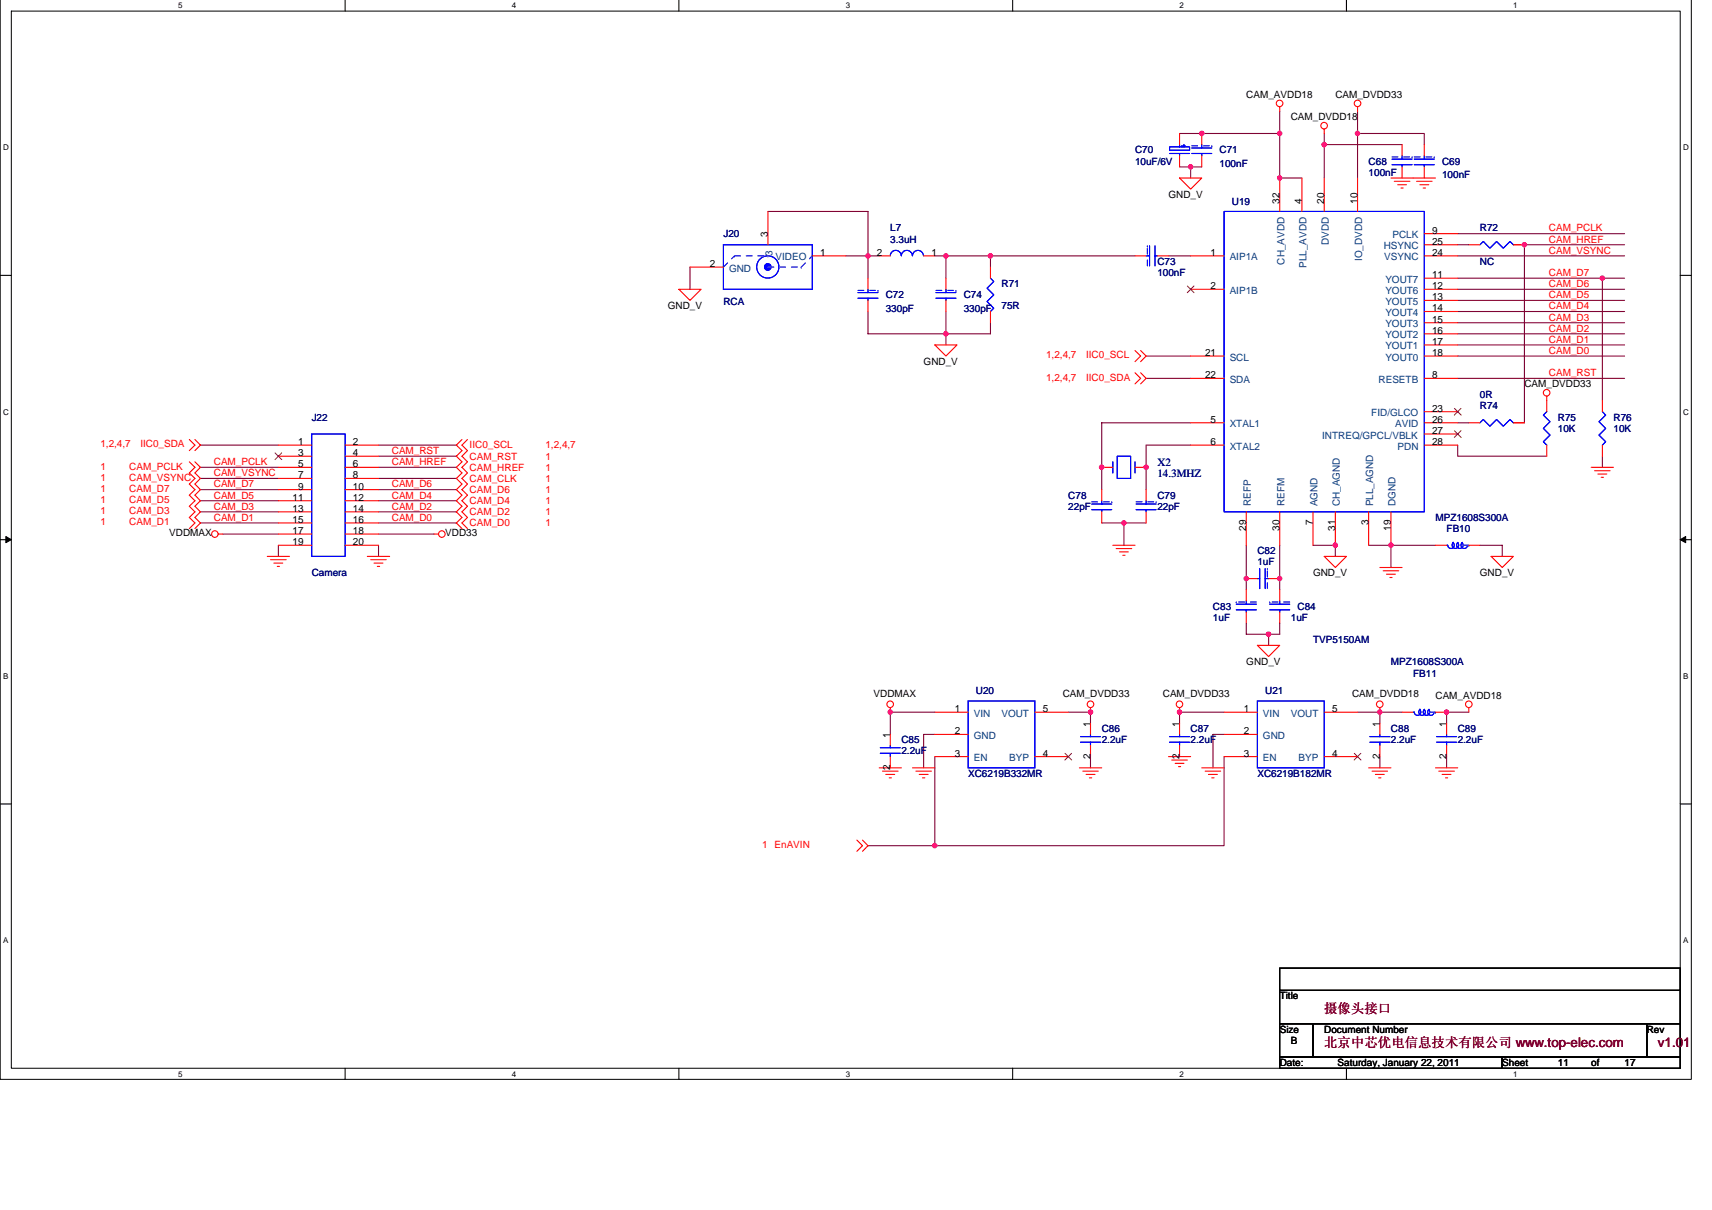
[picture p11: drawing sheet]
<svg xmlns="http://www.w3.org/2000/svg" width="297mm" height="210mm" viewBox="0 0 297 210" stroke-linecap="round" stroke-linejoin="round" font-family="sans-serif">
<path d="M0 0v187.2h293.5v-187.2M2 1.9h289.5v183.4h-289.5z" fill="none" stroke="#000" stroke-width=".17"/>
<g fill="#fff">
<path d="M30.9 .2h.8v1.6h-.8z"/>
<path d="M30.9 185.5h.8v1.6h-.8z"/>
</g>
<path d="M59.9 0v1.9M59.9 185.3v1.9" fill="none" stroke="#000" stroke-width=".19"/>
<g fill="#fff">
<path d="M88.8 .2h.8v1.6h-.8z"/>
<path d="M88.8 185.5h.8v1.6h-.8z"/>
</g>
<path d="M117.8 0v1.9M117.8 185.3v1.9" fill="none" stroke="#000" stroke-width=".19"/>
<g fill="#fff">
<path d="M146.7 .2h.8v1.6h-.8z"/>
<path d="M146.7 185.5h.8v1.6h-.8z"/>
</g>
<path d="M175.7 0v1.9M175.7 185.3v1.9" fill="none" stroke="#000" stroke-width=".19"/>
<g fill="#fff">
<path d="M204.7 .2h.7v1.6h-.7z"/>
<path d="M204.7 185.5h.7v1.6h-.7z"/>
</g>
<path d="M233.6 0v1.9M233.6 185.3v1.9" fill="none" stroke="#000" stroke-width=".19"/>
<g fill="#fff">
<path d="M262.6 .2h.7v1.6h-.7z"/>
<path d="M262.6 185.5h.7v1.6h-.7z"/>
<path d="M.5 24.8h1v1.6h-1z"/>
<path d="M292 24.8h1v1.6h-1z"/>
<path d="M.5 70.7h1v1.5h-1z"/>
<path d="M292 70.7h1v1.5h-1z"/>
</g>
<path d="M0 47.8h2M291.5 47.8h2" fill="none" stroke="#000" stroke-width=".19"/>
<g fill="#fff">
<path d="M.5 116.5h.9v1.6h-.9z"/>
<path d="M292 116.5h.9v1.6h-.9z"/>
</g>
<path d="M0 93.6h2M291.5 93.6h2" fill="none" stroke="#000" stroke-width=".19"/>
<path d="M1 93.1l1 .5-1 .5zM291.5 93.6l1-.5v1z" fill="#000" stroke="#000" stroke-width=".17"/>
<g fill="#fff">
<path d="M.5 162.4h.9v1.5h-.9z"/>
<path d="M292 162.4h.9v1.5h-.9z"/>
</g>
<path d="M0 139.5h2M291.5 139.5h2M222 167.9h69.5v3.9h-69.5zM222 171.8h69.5v5.8h-69.5zM222 177.6h5.8v5.8h-5.8zM227.8 177.6h57.9v5.8h-57.9zM285.7 177.6h5.8v5.8h-5.8zM222 183.4h38.6v1.9h-38.6zM260.6 183.4h30.9v1.9h-30.9z" fill="none" stroke="#000" stroke-width=".19"/>
<g fill="none" stroke="#800040" stroke-width=".19">
<path d="M222 19.3v11.6h3.9M235.5 19.3v11.6M133.2 36.7h17.4v11.6M204.7 23.2h17.3M204.7 29h3.8M206.6 29v1.9M229.8 23.2v7.7M229.8 25.1h13.5M235.5 23.2h11.6v1.9M119.7 46.3v3.9M146.7 44.4h5.8M150.6 54v3.9h21.2v-1.9"/>
<path d="M162.2 44.4h1.9M164.1 44.4h7.7v1.9M164.1 44.4v3.9M164.1 54v5.8M171.8 44.4h25.1M202.7 44.4h3.9M252.9 42.5h1.9M252.9 44.4h29M252.9 48.3h29M252.9 57.9h29M252.9 50.2h29M252.9 52.1h29"/>
<path d="M252.9 54h29M252.9 59.8h29M252.9 56h29M252.9 40.5h29M262.6 42.5h1.9v30.8h-1.9M264.5 42.5h17.4M278 48.3v21.2M34.8 77.2h13.5M65.7 77.2h13.5M65.7 79.1h13.5M198.9 61.8h7.7M198.9 65.6h7.7"/>
<path d="M206.6 77.2h-7.7v7.7M206.6 73.3h-15.4v11.6M252.9 77.2v1.9h15.5M252.9 61.8h29M252.9 65.6h29M252.9 73.3h1.9M278 79.1v2M34.8 81.1h13.5M34.8 83h13.5M34.8 90.7h13.5M34.8 88.8h13.5M34.8 84.9h13.5"/>
<path d="M34.8 86.9h13.5M38.6 92.6h9.7M48.3 94.6v1.9M65.7 94.6v1.9M65.7 81.1h13.5M65.7 83h13.5M65.7 90.7h13.5M65.7 88.8h13.5M65.7 84.9h13.5M65.7 86.9h13.5M65.7 92.6h9.6M191.2 90.7h7.7"/>
<path d="M195 90.7v3.9M216.2 94.6v7.7M222 94.6v7.7M227.8 94.6h3.9v1.9M237.5 94.6h11.6M241.3 94.6v3.8M256.8 94.6h3.8v1.9M216.2 108.1v1.9h5.8v-1.9M220.1 110v2M162.2 127.4h-2v5.8M162.2 123.5h-7.7v3.9M162.2 131.3v15.4"/>
<path d="M185.4 123.5h3.8v2M189.2 131.3v1.9M212.4 131.3v15.4h-50.2M212.4 127.4h-1.9v5.8M212.4 123.5h-7.7v2M235.5 123.5h7.8M239.4 123.5v2M239.4 131.3v1.9M251 131.3v1.9M254.8 123.5h-3.8v2M150.6 146.7h11.6"/>
</g>
<g fill="#f0f" stroke="#f0f" stroke-width=".19">
<circle cx="239.4" cy="123.5" r=".38"/>
<circle cx="204.6" cy="123.5" r=".38"/>
<circle cx="208.5" cy="23.1" r=".38"/>
<circle cx="206.6" cy="28.9" r=".38"/>
<circle cx="198.9" cy="81.1" r=".38"/>
<circle cx="191.1" cy="81.1" r=".38"/>
<circle cx="195" cy="90.7" r=".38"/>
<circle cx="220.1" cy="110" r=".38"/>
<circle cx="222" cy="23.1" r=".38"/>
<circle cx="222" cy="30.9" r=".38"/>
<circle cx="229.7" cy="25.1" r=".38"/>
<circle cx="251" cy="123.5" r=".38"/>
<circle cx="241.3" cy="94.6" r=".38"/>
<circle cx="231.7" cy="94.6" r=".38"/>
<circle cx="278" cy="48.2" r=".38"/>
<circle cx="164.1" cy="57.9" r=".38"/>
<circle cx="164.1" cy="44.4" r=".38"/>
<circle cx="264.5" cy="42.4" r=".38"/>
<circle cx="222" cy="100.4" r=".38"/>
<circle cx="216.2" cy="100.4" r=".38"/>
<circle cx="171.8" cy="44.4" r=".38"/>
<circle cx="154.5" cy="123.5" r=".38"/>
<circle cx="235.5" cy="23.1" r=".38"/>
<circle cx="150.6" cy="44.4" r=".38"/>
<circle cx="189.2" cy="123.5" r=".38"/>
<circle cx="162.2" cy="146.7" r=".38"/>
</g>
<g fill="none" stroke="#f00" stroke-width=".19">
<path d="M222 18.5v.8M235.5 18.5v.8M133.2 36.7v5.8M204.7 30.9h3.8l-1.9 1.9zM204.7 23.2v1.9M204.7 27v2M208.5 23.2v1.9M208.5 27v2M222 30.9v5.8M225.9 30.9v5.8M229.8 22.4v.8M229.8 30.9v5.8"/>
<path d="M235.5 30.9v5.8M241.3 30.9h7.8M241.9 31.5h2.7M242.5 32h1.5M243.1 32.6h.4M243.3 25.1v1.9M243.3 29v1.9M245.8 31.5h2.7M246.4 32h1.5M246.9 32.6h.4M247.1 25.1v1.9M247.1 29v1.9"/>
<path d="M117.8 50.2h3.8l-1.9 1.9zM119.7 46.3h5.8M140.9 44.4h5.8M150.6 48.3v1.9M150.6 52.1v1.9M152.5 44.4h2M160.2 44.4h2M162.2 59.8h3.8l-1.9 2zM164.1 48.3v1.9M164.1 52.1v1.9M171.8 46.3v2M171.8 54v2"/>
<path d="M196.9 44.4h2M200.8 44.4h1.9M206.6 44.4h5.8M206.6 50.2h5.8M247.1 44.4h5.8M247.1 50.2h5.8M247.1 40.5h5.8M247.1 48.3h5.8M247.1 52.1h5.8M247.1 54h5.8M247.1 56h5.8M247.1 57.9h5.8"/>
<path d="M247.1 59.8h5.8M247.1 42.5h5.8M254.8 42.5h2M262.6 42.5h1.9M32.8 76.2l1 1-1 1M33.8 76.2l1 1-1 1M48.3 77.2h5.8M48.3 79.1h5.8M59.9 77.2h5.8M59.9 79.1h5.8M80.2 76.2l-1 1 1 1-1 .9 1 1-1 1 1 .9-1 1 1 1-1 .9 1 1-1 1 1 .9-1 1 1 1-1 .9 1 1M81.1 76.2l-.9 1 .9 1-.9 .9 .9 1-.9 1 .9 .9-.9 1 .9 1-.9 .9 .9 1-.9 1 .9 .9-.9 1 .9 1-.9 .9 .9 1"/>
<path d="M196.9 60.8l1 1-1 .9M196.9 64.7l1 .9-1 1M197.9 60.8l1 1-1 .9M197.9 64.7l1 .9-1 1M206.6 73.3h5.8M206.6 77.2h5.8M206.6 65.6h5.8M206.6 61.8h5.8M247.1 73.3h5.8M247.1 77.2h5.8M247.1 65.6h5.8M247.1 61.8h5.8"/>
<path d="M247.1 71.4h5.8M247.1 75.3h5.8M254.8 73.3h2M262.6 73.3h1.9M268.4 68.7v2.7M268.4 77.2v1.9M278 69.5v1.9M278 77.2v1.9M32.8 80.1l1 1-1 .9 1 1-1 1 1 .9-1 1 1 1-1 .9 1 1-1 1 1 .9-1 1M33.8 80.1l1 1-1 .9 1 1-1 1 1 .9-1 1 1 1-1 .9 1 1-1 1 1 .9-1 1M37.9 92.6h.7M46.4 96.5h3.8"/>
<path d="M46.9 97.1h2.8M47.5 97.7h1.6M48.1 98.3h.4M48.3 92.6h5.8M48.3 94.6h5.8M48.3 81.1h5.8M48.3 83h5.8M48.3 84.9h5.8M48.3 86.9h5.8M48.3 88.8h5.8M48.3 90.7h5.8M59.9 92.6h5.8"/>
<path d="M59.9 94.6h5.8M59.9 81.1h5.8M59.9 83h5.8M59.9 84.9h5.8M59.9 86.9h5.8M59.9 88.8h5.8M59.9 90.7h5.8M63.7 96.5h3.9M64.3 97.1h2.7M64.9 97.7h1.5M65.5 98.3h.4M75.3 92.6h.8"/>
<path d="M191.2 81.1h1.9M191.2 84.9v2M191.2 88.8v1.9M193.1 94.6h3.8M193.7 95.2h2.7M194.2 95.7h1.6M194.8 96.3h.4M196.9 81.1h2M198.9 84.9v2M198.9 88.8v1.9M216.2 88.8v5.8M222 88.8v5.8"/>
<path d="M227.8 88.8v5.8M229.8 96.5h3.8l-1.9 1.9zM231.7 88.8v5.8M237.5 88.8v5.8M239.4 98.4h3.9M240 99h2.7M240.6 99.6h1.5M241.3 88.8v5.8M249.1 94.6h1.9M254.8 94.6h2M258.7 96.5h3.9l-2 1.9zM276.1 81.1h3.8"/>
<path d="M276.7 81.7h2.7M277.2 82.2h1.6M277.8 82.8h.4M216.2 102.3v1.9M216.2 106.2v1.9M216.2 100.4h2M218.2 112h3.8l-1.9 1.9zM220.1 100.4h1.9M222 102.3v1.9M222 106.2v1.9M241.1 100.2h.4M152.5 133.2h3.9"/>
<path d="M153.1 133.8h2.7M153.7 134.3h1.5M154.3 134.9h.4M154.5 122.8v.7M154.5 127.4v1.9M154.5 131.3v1.9M158.3 133.2h3.9M158.9 133.8h2.7M159.5 134.3h1.5M160.1 134.9h.4M162.2 131.3h5.8M162.2 123.5h5.8"/>
<path d="M162.2 127.4h5.8M179.6 131.3h5.8M179.6 123.5h5.8M187.3 133.2h3.9M187.9 133.8h2.7M188.4 134.3h1.6M189 134.9h.4M189.2 122.8v.7M189.2 125.5v1.9M189.2 129.3v2M202.7 131.3h3.9M203.3 131.8h2.7"/>
<path d="M203.9 132.4h1.5M204.5 133h.3M204.7 122.8v.7M204.7 125.5v1.9M204.7 129.3v2M208.5 133.2h3.9M209.1 133.8h2.7M209.7 134.3h1.5M210.2 134.9h.4M212.4 131.3h5.8M212.4 123.5h5.8M212.4 127.4h5.8"/>
<path d="M229.8 131.3h5.7M229.8 123.5h5.7M237.5 133.2h3.8M238.1 133.8h2.6M238.6 134.3h1.6M239.2 134.9h.4M239.4 122.8v.7M239.4 125.5v1.9M239.4 129.3v2M243.3 123.5h1.9M249.1 133.2h3.8M249.1 123.5h1.9"/>
<path d="M249.6 133.8h2.7M250.2 134.3h1.6M250.8 134.9h.4M251 125.5v1.9M251 129.3v2M254.8 122.8v.7M148.7 145.7l.9 1-.9 1M149.6 145.7l1 1-1 1"/>
<circle cx="222" cy="17.9" r=".57"/>
<circle cx="235.5" cy="17.9" r=".57"/>
<circle cx="229.7" cy="21.8" r=".57"/>
<circle cx="268.3" cy="68.1" r=".57"/>
<circle cx="37.3" cy="92.6" r=".57"/>
<circle cx="76.7" cy="92.6" r=".57"/>
<circle cx="154.5" cy="122.2" r=".57"/>
<circle cx="189.2" cy="122.2" r=".57"/>
<circle cx="204.6" cy="122.2" r=".57"/>
<circle cx="239.4" cy="122.2" r=".57"/>
<circle cx="254.8" cy="122.2" r=".57"/>
</g>
<g fill="none" stroke="#00f" stroke-width=".19">
<path d="M202.9 25.5h3.5v.6h-3.5zM202.9 26.6h3.5M204.7 25.1v.4M204.7 26.6v.4M205 25.3h.1M205.2 25.3h.4M205.4 25.1v.4M206.8 25.7h3.4M206.8 26.6h3.4M208.5 25.1v.6M208.5 26.6v.4M212.4 36.7h34.7v52.1h-34.7z"/>
<path d="M241.5 27.6h3.5M241.5 28.6h3.5M243.3 27v.6M243.3 28.6v.4M245.4 27.6h3.5M245.4 28.6h3.5M247.1 27v.6M247.1 28.6v.4M125.5 42.5h15.4v7.7h-15.4zM148.9 50.8h3.4M148.9 51.7h3.4M150.6 50.2v.6"/>
<path d="M150.6 51.7v.4M154.5 44.4a.95 .95 0 0 1 .9-1 .95 .95 0 0 1 1 1M156.4 44.4a.96 .96 0 0 1 1-1 .96 .96 0 0 1 .9 1 .95 .95 0 0 1 1-1 .95 .95 0 0 1 .9 1M162.4 50.8h3.5M162.4 51.7h3.5M164.1 50.2v.6M164.1 51.7v.4M171.8 48.3l.6 .5-1.1 1.2 1.1 1.2-1.1 1.1 1.1 1.2-.6 .5M198.9 44.4h.5M199.4 42.7v3.4M200.4 42.7v3.4M200.4 44.4h.4"/>
<path d="M256.8 42.5l.6-.6 1.1 1.2 1.2-1.2 1.1 1.2 1.2-1.2 .6 .6M54.1 75.3h5.8v21.2h-5.8zM193.8 79.1h2.4v3.9h-2.4zM256.8 73.3l.6-.5 1.1 1.1 1.2-1.1 1.1 1.1 1.2-1.1 .6 .5M268.4 71.4l-.6 .6 1.1 1.2-1.1 1.1 1.1 1.2-1.1 1.1 .6 .6M278 71.4l.6 .6-1.2 1.2 1.2 1.1-1.2 1.2 1.2 1.1-.6 .6M189.4 87.4h3.5M189.4 88.4h3.5M191.2 86.9v.5M191.2 88.4v.4M193.1 80.1v1.9M196.9 80.1v1.9"/>
<path d="M197.1 87.4h3.5M197.1 88.4h3.5M198.9 86.9v.5M198.9 88.4v.4M218.6 98.6v3.5M219.5 98.6v3.5M251 94.6h.2M252.1 94.1a.57 .57 0 0 1-.1 1 .57 .57 0 0 1-.8-.5M252.2 94.1a.58 .58 0 0 0-.1 .8 .58 .58 0 0 0 .8 .1 .58 .58 0 0 0 0-.9M253 94.1a.58 .58 0 0 0-.2 .8 .58 .58 0 0 0 .9 .1 .58 .58 0 0 0 0-.9M253.7 94.1a.58 .58 0 0 0 .1 1 .58 .58 0 0 0 .8-.5M214.5 104.8h3.5"/>
<path d="M214.5 105.8h3.5M216.2 104.2v.6M216.2 105.8v.4M218.2 100.4h.4M219.5 100.4h.6M220.3 104.8h3.5M220.3 105.8h3.5M222 104.2v.6M222 105.8v.4M152.7 130.7h3.5M152.7 129.7h3.5M154.5 129.3v.4"/>
<path d="M154.5 130.7v.6M168 121.6h11.6v11.6h-11.6zM187.5 128.8h3.4M187.5 127.8h3.4M189.2 127.4v.4M189.2 128.8v.5M202.9 128.8h3.5M202.9 127.8h3.5M204.7 127.4v.4M204.7 128.8v.5M218.2 121.6h11.6v11.6h-11.6zM237.7 128.8h3.4"/>
<path d="M237.7 127.8h3.4M239.4 127.4v.4M239.4 128.8v.5M246.3 123a.57 .57 0 0 1-.1 1 .57 .57 0 0 1-.8-.5h-.2M246.4 123a.58 .58 0 0 0-.1 .9 .58 .58 0 0 0 .8 .1 .58 .58 0 0 0 0-.9M247.2 123a.58 .58 0 0 0-.2 .9 .58 .58 0 0 0 .9 .1 .58 .58 0 0 0 0-.9M247.9 123a.57 .57 0 0 0 .1 1 .57 .57 0 0 0 .8-.5M249.3 128.8h3.4M249.3 127.8h3.4M251 127.4v.4M251 128.8v.5"/>
<circle cx="133.2" cy="46.3" r="1.93"/>
</g>
<g fill="none" stroke="#fff" stroke-width=".17" stroke-dasharray="1 1 1 1 1 1 1 1">
<path d="M206.8 25.3h3.4M210.2 25.3h.1M241.5 27.2h3.5M245 27.2h.1M245.4 27.2h3.5M248.9 27.2h.1M125.5 46.3l1.9-1.9M127.4 44.4h5.8M127.4 44.4h.1M133.2 46.3h5.8M133.2 44.4h.1M139 46.3h.1"/>
<path d="M139 46.3l1.9-1.9M140.9 44.4h.1M148.9 50.4h3.4M152.3 50.4h.1M162.4 50.4h3.5M165.9 50.4h.1M199.1 46.1v-3.4M199.1 42.7h.1M189.4 87.1h3.5M192.9 87.1h.1M197.1 87.1h3.5M200.6 87.1h.1"/>
<path d="M219.9 98.6h.1M253.9 94.6h.9M254.8 94.6h.1M214.5 104.4h.1M218 104.4h-3.5M219.9 102.1v-3.5M220.3 104.4h.1M223.8 104.4h-3.5M248.1 123.5h1M249.1 123.5h.1"/>
</g>
<g fill="none" stroke="#00f" stroke-width=".17" stroke-dasharray="1 1 1 1 1 1 1 1">
<path d="M206.8 25.3h3.4M210.2 25.3h.1M241.5 27.2h3.5M245 27.2h.1M245.4 27.2h3.5M248.9 27.2h.1M125.5 46.3l1.9-1.9M127.4 44.4h5.8M127.4 44.4h.1M133.2 46.3h5.8M133.2 44.4h.1M139 46.3h.1"/>
<path d="M139 46.3l1.9-1.9M140.9 44.4h.1M148.9 50.4h3.4M152.3 50.4h.1M162.4 50.4h3.5M165.9 50.4h.1M199.1 46.1v-3.4M199.1 42.7h.1M189.4 87.1h3.5M192.9 87.1h.1M197.1 87.1h3.5M200.6 87.1h.1"/>
<path d="M219.9 98.6h.1M253.9 94.6h.9M254.8 94.6h.1M214.5 104.4h.1M218 104.4h-3.5M219.9 102.1v-3.5M220.3 104.4h.1M223.8 104.4h-3.5M248.1 123.5h1M249.1 123.5h.1"/>
</g>
<path d="M206 49.6l1.2 1.2M207.2 49.6l-1.2 1.2M47.7 78.6l1.2 1.1M48.9 78.6l-1.2 1.1M252.3 70.8l1.2 1.2M252.3 74.7l1.2 1.2M253.5 70.8l-1.2 1.2M253.5 74.7l-1.2 1.2M184.8 130.7l1.1 1.1M185.9 130.7l-1.1 1.1M235 130.7l1.1 1.1M236.1 130.7l-1.2 1.1" fill="none" stroke="#804000" stroke-width=".17"/>
<circle cx="133.2" cy="46.3" r=".57" fill="#00f" stroke="#00f" stroke-width=".19"/>
<g font-size="2.3" fill="#800000">
<text x="229.8" y="175.8">摄像头接口</text>
<text x="229.8" y="181.6">北京中芯优电信息技术有限公司 www.top-elec.com</text>
<text x="287.7" y="181.6">v1.01</text>
</g>
<g font-size="1.9" fill="#000080">
<text x="200.8" y="80.9">X2</text>
<text x="200.8" y="82.8">14.3MHZ</text>
</g>
<g font-size="1.7">
<text x="216.2" y="17">CAM_AVDD18</text>
<text x="231.7" y="17">CAM_DVDD33</text>
<text x="224" y="20.8">CAM_DVDD18</text>
<text x="202.7" y="34.4">GND_V</text>
<text x="222" y="35.3" transform="rotate(-90 222 35.3)">32</text>
<text x="225.9" y="35.3" transform="rotate(-90 225.9 35.3)">4</text>
<text x="229.7" y="35.3" transform="rotate(-90 229.7 35.3)">20</text>
<text x="235.5" y="35.3" transform="rotate(-90 235.5 35.3)">10</text>
<text x="133.2" y="41.1" transform="rotate(-90 133.2 41.1)">3</text>
<text x="248.5" y="40.5">9</text>
<text x="123.2" y="46.3">2</text>
<text x="142.3" y="44.4">1</text>
<text x="152.1" y="44.4">2</text>
<text x="161.6" y="44.4">1</text>
<text x="210.1" y="44.4">1</text>
<text x="248.5" y="42.4">25</text>
<text x="248.5" y="44.4">24</text>
<text x="115.9" y="53.7">GND_V</text>
<text x="210.1" y="50.2">2</text>
<text x="248.5" y="48.2">11</text>
<text x="248.5" y="50.2">12</text>
<text x="248.5" y="52.1">13</text>
<text x="248.5" y="54">14</text>
<text x="248.5" y="56">15</text>
<text x="248.5" y="57.9">16</text>
<text x="248.5" y="59.8">17</text>
<text x="160.2" y="63.3">GND_V</text>
<text x="209.1" y="61.7">21</text>
<text x="209.1" y="65.6">22</text>
<text x="248.5" y="61.7">18</text>
<text x="248.5" y="65.6">8</text>
<text x="248.5" y="71.4">23</text>
<text x="264.5" y="67.2">CAM_DVDD33</text>
<text x="51.7" y="77.2">1</text>
<text x="61.2" y="77.2">2</text>
<text x="210.1" y="73.3">5</text>
<text x="210.1" y="77.2">6</text>
<text x="248.5" y="73.3">26</text>
<text x="248.5" y="75.3">27</text>
<text x="248.5" y="77.2">28</text>
<text x="51.7" y="79.1">3</text>
<text x="51.7" y="81">5</text>
<text x="51.7" y="83">7</text>
<text x="61.2" y="79.1">4</text>
<text x="61.2" y="81">6</text>
<text x="61.2" y="83">8</text>
<text x="50.8" y="86.8">11</text>
<text x="50.8" y="88.8">13</text>
<text x="51.7" y="84.9">9</text>
<text x="61.2" y="84.9">10</text>
<text x="61.2" y="86.8">12</text>
<text x="61.2" y="88.8">14</text>
<text x="29.4" y="93">VDDMAX</text>
<text x="50.8" y="90.7">15</text>
<text x="50.8" y="92.6">17</text>
<text x="50.8" y="94.6">19</text>
<text x="61.2" y="90.7">16</text>
<text x="61.2" y="92.6">18</text>
<text x="61.2" y="94.6">20</text>
<text x="77.3" y="93">VDD33</text>
<text x="216.2" y="92.1" transform="rotate(-90 216.2 92.1)">29</text>
<text x="222" y="92.1" transform="rotate(-90 222 92.1)">30</text>
<text x="227.8" y="91.1" transform="rotate(-90 227.8 91.1)">7</text>
<text x="231.7" y="92.1" transform="rotate(-90 231.7 92.1)">31</text>
<text x="237.4" y="91.1" transform="rotate(-90 237.4 91.1)">3</text>
<text x="241.3" y="92.1" transform="rotate(-90 241.3 92.1)">19</text>
<text x="227.8" y="100">GND_V</text>
<text x="256.8" y="100">GND_V</text>
<text x="216.2" y="115.4">GND_V</text>
<text x="151.6" y="120.8">VDDMAX</text>
<text x="165.6" y="123.5">1</text>
<text x="180.9" y="123.5">5</text>
<text x="184.4" y="120.8">CAM_DVDD33</text>
<text x="201.8" y="120.8">CAM_DVDD33</text>
<text x="215.8" y="123.5">1</text>
<text x="231.1" y="123.5">5</text>
<text x="234.6" y="120.8">CAM_DVDD18</text>
<text x="249.1" y="121.2">CAM_AVDD18</text>
<text x="154.4" y="128" transform="rotate(-90 154.4 128)">1</text>
<text x="165.6" y="127.4">2</text>
<text x="165.6" y="131.2">3</text>
<text x="180.9" y="131.2">4</text>
<text x="189.2" y="131.6" transform="rotate(-90 189.2 131.6)">2</text>
<text x="189.2" y="126" transform="rotate(-90 189.2 126)">1</text>
<text x="204.6" y="131.6" transform="rotate(-90 204.6 131.6)">2</text>
<text x="204.6" y="126" transform="rotate(-90 204.6 126)">1</text>
<text x="215.8" y="127.4">2</text>
<text x="215.8" y="131.2">3</text>
<text x="231.1" y="131.2">4</text>
<text x="239.4" y="131.6" transform="rotate(-90 239.4 131.6)">2</text>
<text x="239.4" y="126" transform="rotate(-90 239.4 126)">1</text>
<text x="251" y="131.6" transform="rotate(-90 251 131.6)">2</text>
<text x="251" y="126" transform="rotate(-90 251 126)">1</text>
<text x="154.4" y="133.6" transform="rotate(-90 154.4 133.6)">2</text>
<text x="222" y="173.4">Title</text>
<text x="222" y="179.1">Size</text>
<text x="229.8" y="179.1">Document Number</text>
<text x="285.7" y="179.1">Rev</text>
<text x="222" y="184.9">Date:</text>
<text x="224" y="181.1">B</text>
<text x="232.1" y="184.9">Saturday, January 22, 2011</text>
<text x="260.6" y="184.9">Sheet</text>
<text x="270.3" y="184.9">11</text>
<text x="276.1" y="184.9">of</text>
<text x="281.9" y="184.9">17</text>
</g>
<g font-size="1.7" fill="#000080">
<text x="196.9" y="26.6">C70</text>
<text x="196.9" y="28.6">10uF/6V</text>
<text x="211.6" y="26.6">C71</text>
<text x="211.6" y="29">100nF</text>
<text x="237.5" y="28.6">C68</text>
<text x="250.2" y="28.6">C69</text>
<text x="213.7" y="35.5">U19</text>
<text x="237.5" y="30.5">100nF</text>
<text x="250.2" y="30.9">100nF</text>
<text x="125.5" y="41.1">J20</text>
<text x="154.5" y="40.2">L7</text>
<text x="256.8" y="40.2">R72</text>
<text x="154.5" y="42.1">3.3uH</text>
<text x="200.8" y="45.9">C73</text>
<text x="200.8" y="47.9">100nF</text>
<text x="256.8" y="45.9">NC</text>
<text x="125.5" y="52.9">RCA</text>
<text x="153.7" y="51.7">C72</text>
<text x="167.2" y="51.7">C74</text>
<text x="173.8" y="49.8">R71</text>
<text x="173.8" y="53.7">75R</text>
<text x="153.7" y="54">330pF</text>
<text x="167.2" y="54">330pF</text>
<text x="256.8" y="71">R74</text>
<text x="256.8" y="69.1">0R</text>
<text x="54.1" y="73">J22</text>
<text x="270.3" y="73">R75</text>
<text x="270.3" y="74.9">10K</text>
<text x="279.9" y="73">R76</text>
<text x="279.9" y="74.9">10K</text>
<text x="185.4" y="86.5">C78</text>
<text x="185.4" y="88.4">22pF</text>
<text x="200.8" y="86.5">C79</text>
<text x="200.8" y="88.4">22pF</text>
<text x="249.1" y="90.3">MPZ1608S300A</text>
<text x="251" y="92.3">FB10</text>
<text x="54.1" y="100">Camera</text>
<text x="218.2" y="96.1">C82</text>
<text x="218.2" y="98.1">1uF</text>
<text x="210.5" y="105.8">C83</text>
<text x="210.5" y="107.7">1uF</text>
<text x="224" y="107.7">1uF</text>
<text x="225.1" y="105.8">C84</text>
<text x="227.8" y="111.6">TVP5150AM</text>
<text x="241.3" y="115.4">MPZ1608S300A</text>
<text x="245.2" y="117.4">FB11</text>
<text x="169.3" y="120.5">U20</text>
<text x="219.5" y="120.5">U21</text>
<text x="156.4" y="128.9">C85</text>
<text x="156.4" y="130.9">2.2uF</text>
<text x="191.2" y="127">C86</text>
<text x="191.2" y="128.9">2.2uF</text>
<text x="206.6" y="127">C87</text>
<text x="206.6" y="128.9">2.2uF</text>
<text x="241.3" y="127">C88</text>
<text x="241.3" y="128.9">2.2uF</text>
<text x="252.9" y="127">C89</text>
<text x="252.9" y="128.9">2.2uF</text>
<text x="168" y="134.7">XC6219B332MR</text>
<text x="218.2" y="134.7">XC6219B182MR</text>
</g>
<g font-size="1.7" fill="#004080">
<text x="241.6" y="41.3">PCLK</text>
<text x="126.5" y="47.1">GND</text>
<text x="134" y="44.4" transform="rotate(-90 134 44.4)">3</text>
<text x="134.6" y="45.2">VIDEO</text>
<text x="213.4" y="45.2">AIP1A</text>
<text x="222.8" y="45.9" transform="rotate(-90 222.8 45.9)">CH_AVDD</text>
<text x="226.7" y="46.4" transform="rotate(-90 226.7 46.4)">PLL_AVDD</text>
<text x="230.6" y="42.5" transform="rotate(-90 230.6 42.5)">DVDD</text>
<text x="236.3" y="45.3" transform="rotate(-90 236.3 45.3)">IO_DVDD</text>
<text x="240.1" y="43.2">HSYNC</text>
<text x="240.2" y="45.2">VSYNC</text>
<text x="213.4" y="51">AIP1B</text>
<text x="240.4" y="49">YOUT7</text>
<text x="240.4" y="51">YOUT6</text>
<text x="240.4" y="52.9">YOUT5</text>
<text x="240.4" y="54.8">YOUT4</text>
<text x="240.4" y="56.8">YOUT3</text>
<text x="240.4" y="58.7">YOUT2</text>
<text x="213.4" y="62.5">SCL</text>
<text x="240.4" y="60.6">YOUT1</text>
<text x="240.4" y="62.5">YOUT0</text>
<text x="213.4" y="66.4">SDA</text>
<text x="239.2" y="66.4">RESETB</text>
<text x="213.4" y="74.1">XTAL1</text>
<text x="213.4" y="78">XTAL2</text>
<text x="229.4" y="76.1">INTREQ/GPCL/VBLK</text>
<text x="237.9" y="72.2">FID/GLCO</text>
<text x="242.1" y="74.1">AVID</text>
<text x="242.5" y="78">PDN</text>
<text x="217" y="87.8" transform="rotate(-90 217 87.8)">REFP</text>
<text x="222.8" y="87.8" transform="rotate(-90 222.8 87.8)">REFM</text>
<text x="228.6" y="87.8" transform="rotate(-90 228.6 87.8)">AGND</text>
<text x="232.5" y="87.8" transform="rotate(-90 232.5 87.8)">CH_AGND</text>
<text x="238.3" y="87.8" transform="rotate(-90 238.3 87.8)">PLL_AGND</text>
<text x="242.1" y="87.8" transform="rotate(-90 242.1 87.8)">DGND</text>
<text x="168.9" y="124.3">VIN</text>
<text x="173.8" y="124.3">VOUT</text>
<text x="219.1" y="124.3">VIN</text>
<text x="224" y="124.3">VOUT</text>
<text x="168.9" y="128.2">GND</text>
<text x="219.1" y="128.2">GND</text>
<text x="168.9" y="132">EN</text>
<text x="175.1" y="132">BYP</text>
<text x="219.1" y="132">EN</text>
<text x="225.3" y="132">BYP</text>
</g>
<g font-size="1.7" fill="#f00">
<text x="268.7" y="40.2">CAM_PCLK</text>
<text x="268.7" y="42.1">CAM_HREF</text>
<text x="268.7" y="44">CAM_VSYNC</text>
<text x="268.7" y="47.9">CAM_D7</text>
<text x="268.7" y="49.8">CAM_D6</text>
<text x="268.7" y="51.7">CAM_D5</text>
<text x="268.7" y="53.7">CAM_D4</text>
<text x="268.7" y="59.5">CAM_D1</text>
<text x="268.7" y="57.5">CAM_D2</text>
<text x="268.7" y="55.6">CAM_D3</text>
<text x="181.5" y="62.1">1,2,4,7</text>
<text x="188.4" y="62.1">IIC0_SCL</text>
<text x="268.7" y="61.4">CAM_D0</text>
<text x="268.7" y="65.3">CAM_RST</text>
<text x="181.5" y="66">1,2,4,7</text>
<text x="188.4" y="66">IIC0_SDA</text>
<text x="17.4" y="77.6">1,2,4,7</text>
<text x="24.4" y="77.6">IIC0_SDA</text>
<text x="81.5" y="77.8">IIC0_SCL</text>
<text x="94.6" y="77.8">1,2,4,7</text>
<text x="17.4" y="81.4">1</text>
<text x="17.4" y="83.4">1</text>
<text x="22.4" y="81.4">CAM_PCLK</text>
<text x="22.4" y="83.4">CAM_VSYNC</text>
<text x="37.1" y="80.7">CAM_PCLK</text>
<text x="37.1" y="82.6">CAM_VSYNC</text>
<text x="68" y="78.8">CAM_RST</text>
<text x="68" y="80.7">CAM_HREF</text>
<text x="81.5" y="79.7">CAM_RST</text>
<text x="81.5" y="81.7">CAM_HREF</text>
<text x="81.5" y="83.6">CAM_CLK</text>
<text x="94.6" y="83.6">1</text>
<text x="94.6" y="81.7">1</text>
<text x="94.6" y="79.7">1</text>
<text x="17.4" y="85.3">1</text>
<text x="17.4" y="87.2">1</text>
<text x="17.4" y="89.2">1</text>
<text x="22.4" y="85.3">CAM_D7</text>
<text x="22.4" y="87.2">CAM_D5</text>
<text x="22.4" y="89.2">CAM_D3</text>
<text x="37.1" y="88.4">CAM_D3</text>
<text x="37.1" y="84.6">CAM_D7</text>
<text x="37.1" y="86.5">CAM_D5</text>
<text x="68" y="88.4">CAM_D2</text>
<text x="68" y="86.5">CAM_D4</text>
<text x="68" y="84.6">CAM_D6</text>
<text x="81.5" y="85.5">CAM_D6</text>
<text x="81.5" y="87.4">CAM_D4</text>
<text x="81.5" y="89.4">CAM_D2</text>
<text x="94.6" y="85.5">1</text>
<text x="94.6" y="87.4">1</text>
<text x="94.6" y="89.4">1</text>
<text x="17.4" y="91.1">1</text>
<text x="22.4" y="91.1">CAM_D1</text>
<text x="37.1" y="90.3">CAM_D1</text>
<text x="68" y="90.3">CAM_D0</text>
<text x="81.5" y="91.3">CAM_D0</text>
<text x="94.6" y="91.3">1</text>
<text x="132.3" y="147.1">1 EnAVIN</text>
</g>
<g font-size="1.4">
<text x="30.9" y="1.5">5</text>
<text x="88.8" y="1.5">4</text>
<text x="146.7" y="1.5">3</text>
<text x="204.7" y="1.5">2</text>
<text x="262.6" y="1.5">1</text>
<text x=".5" y="26.1">D</text>
<text x="292" y="26.1">D</text>
<text x=".5" y="71.9">C</text>
<text x="292" y="71.9">C</text>
<text x=".5" y="117.8">B</text>
<text x="292" y="117.8">B</text>
<text x=".5" y="163.6">A</text>
<text x="292" y="163.6">A</text>
<text x="30.9" y="186.8">5</text>
<text x="88.8" y="186.8">4</text>
<text x="146.7" y="186.8">3</text>
<text x="204.7" y="186.8">2</text>
<text x="262.6" y="186.8">1</text>
</g>
</svg>
